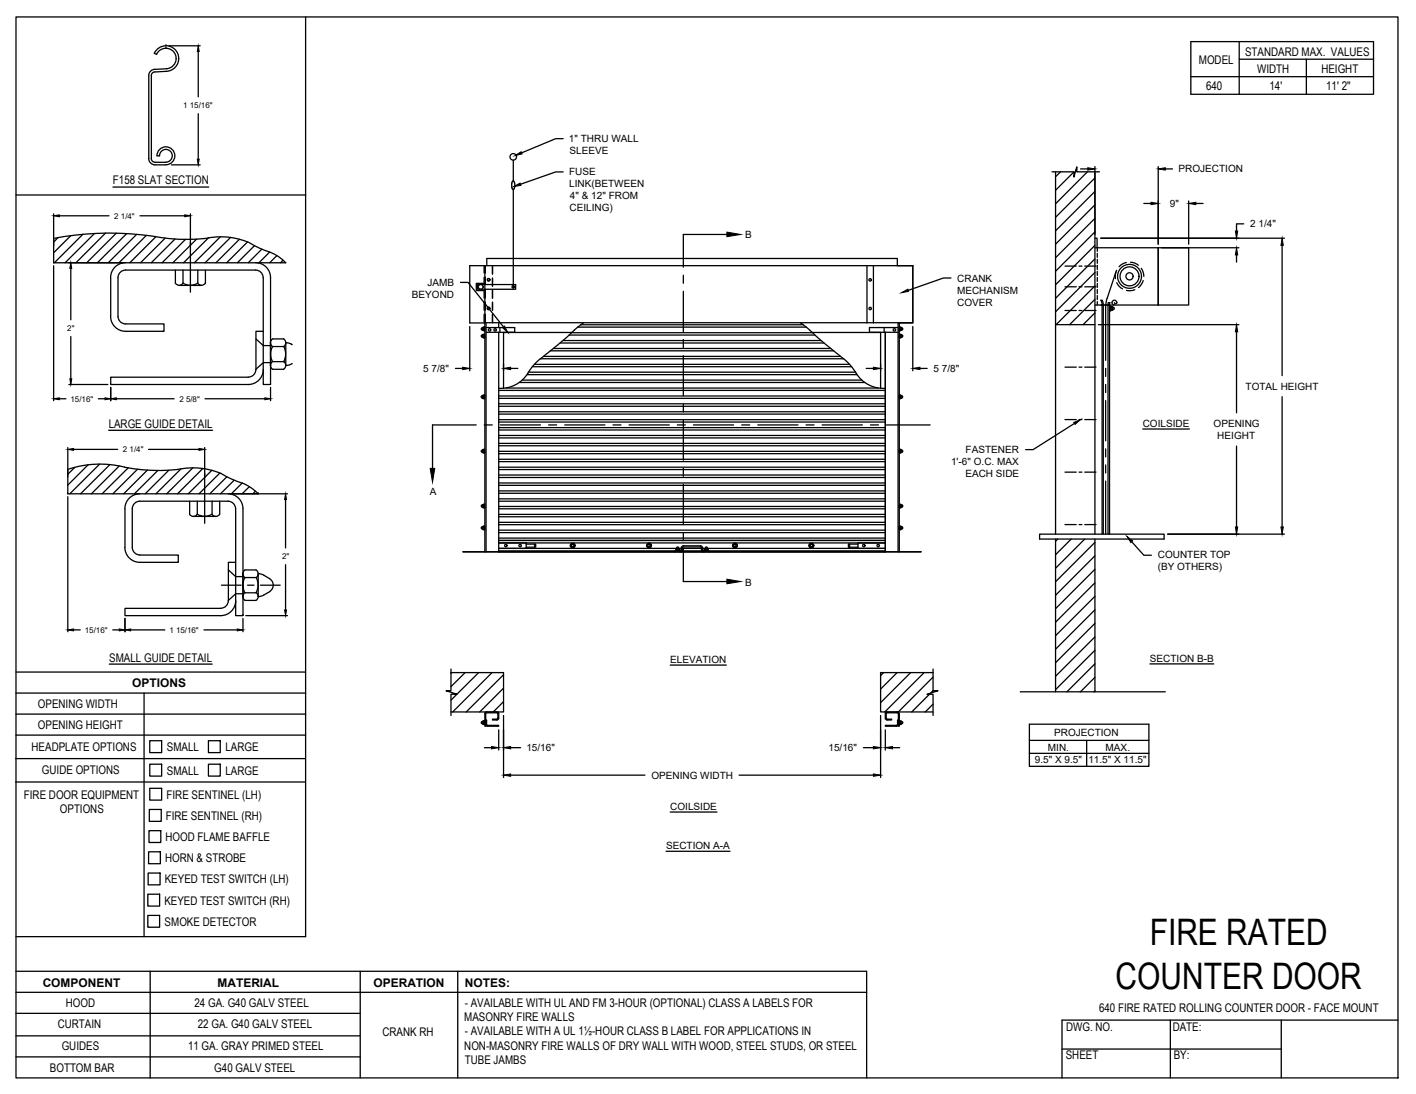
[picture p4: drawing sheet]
<svg xmlns="http://www.w3.org/2000/svg" width="279mm" height="216mm" viewBox="0 0 279 216" stroke-linecap="round" stroke-linejoin="round" font-family="sans-serif">
<!-- layer: ANNOTATIONS -->
<g fill="none" stroke="#000" stroke-width=".25">
<path d="M33.3 9h6.2M39.1 10.2v8.9M33.8 32.5h5.7M39.1 22.4v9M111.1 27.4h-1.5l-6.7 2.8M111.1 33.9h-1.5l-6.9 2.5M213.2 33.3h1.4M216 32.9v13.4M228.5 32.9v15.3M229.9 33.3h1.5M234.5 39.7v8.5M10.6 42.2v6.3"/>
<path d="M10.6 52.4v26.7M11.7 42.6h9.8M13.6 51.9h10.6M14 53v10.1M27.6 42.6h8.8M37.6 42.2v6.3M90.9 55.7h1.5l6.9 8.8M187.6 54.9h-1.4l-7 2.4M217.2 47h36.2M225.7 40.2h1.4M229.2 48.9h15.3M236 40.2h1.4"/>
<path d="M244 50.3v1.4M245.4 44.2h-1.4v1.4M253 48.4v25.7M11.7 78.7h1.3M13.6 75.9h7.7M14 66.4v8.4M19.4 78.7h1.3M21.8 76.5v2.6M23 78.7h11.4M40.4 78.7h11.9M53.4 76.5v2.6M89.9 72.7h1.4"/>
<path d="M92.7 64.4v8.8M99.4 71.8v1.4M100.8 72.7h1.4M170.9 72.7h1.4M173.8 71.8v1.4M180.1 64.4v8.8M181.5 72.7h1.4M216.7 64.1h27.8M244 65.5v16M253 78.3v25.7M13.4 88.3v5.8M13.4 98v26.7"/>
<path d="M14.5 88.7h8.7M29.3 88.7h10M40.4 88.3v5.8M45.6 97.5h11.1M56.3 98.6v9.5M212 83.6l-8.1 5.1h-1.5M225.5 84.7h9.2M244 88v16M56.3 111.4v9M223.3 106.9l2.4 2.7h1.5M230.4 105.4h23M14.5 124.3h1.3"/>
<path d="M22.2 124.3h1.3M24.7 122v2.7M25.8 124.3h6.7M40.2 124.3h6.6M47.9 122v2.7M48.5 121.5h8.2M132.2 131.3h11.1M226.9 131h12.6M95.6 147.6h1.4M98.4 144v4M99.4 141.2v12.2M100.8 147.6h1.9"/>
<path d="M100.8 153h26.5M145.8 153h26.5M170.4 147.6h1.9M173.8 141.2v12.2M174.7 144v4M176.1 147.6h1.4M203.1 142.9h23.6v8.3h-23.6zM203.1 146.1h23.6M203.1 148.7h23.6M214.4 146.1v5.1M131.4 168h12.6M132.2 160.3h9.3"/>
</g>
<g fill="#000" stroke="#000" stroke-width=".2">
<path d="M39.1 9l.2 1.2h-.4zM38.9 31.4h.4l-.2 1.1zM101.4 36.8l1.2-.7 .2 .5zM101.6 30.7l1.2-.7 .2 .4zM214.6 33.1l1.4 .2-1.4 .3zM227.1 39.9l1.4 .3-1.4 .2zM228.5 33.3l1.4-.2v.5zM234.5 40.2l1.5-.3v.5zM10.6 42.6l1.1-.2v.4zM14 51.9l.2 1.1h-.4zM36.4 42.4l1.2 .2-1.2 .2zM177.9 57.8l1.2-.7 .2 .4z"/>
<path d="M244 48.9l.2 1.4h-.4zM243.8 45.6h.4l-.2 1.4zM253 47l.2 1.4h-.4zM10.6 78.7l1.1-.2v.4zM13.8 74.8h.4l-.2 1.1zM20.7 78.5l1.1 .2-1.1 .2zM21.8 78.7l1.2-.2v.4zM52.3 78.5l1.1 .2-1.1 .2zM91.3 72.5l1.4 .2-1.4 .2zM99.1 64.6l.4-.3 .7 1.3zM99.4 72.7l1.4-.2v.4zM172.3 72.5l1.5 .2-1.5 .2z"/>
<path d="M180.1 72.7l1.4-.2v.4zM244 64.1l.2 1.4h-.4zM13.4 88.7l1.1-.2v.4zM39.3 88.5l1.1 .2-1.1 .2zM56.3 97.5l.2 1.1h-.3zM211.9 83.4l1.3-.6-1.1 1zM222.4 105.9l1.1 .8-.4 .4zM243.8 104h.4l-.2 1.4zM252.8 104h.4l-.2 1.4zM13.4 124.3l1.1-.2v.4zM23.5 124.1l1.2 .2-1.2 .2zM24.7 124.3l1.1-.2v.4z"/>
<path d="M46.8 124.1l1.1 .2-1.1 .2zM56.2 120.4h.3l-.2 1.1zM97 147.3l1.4 .3-1.4 .2zM99.4 147.6l1.4-.3v.5zM99.4 153l1.4-.3v.5zM172.3 147.3l1.5 .3-1.5 .2zM172.3 152.7l1.5 .3-1.5 .2zM174.7 147.6l1.4-.3v.5z"/>
</g>
<!-- layer: CRANK - RH -->
<g fill="none" stroke="#000" stroke-width=".25">
<path d="M101.2 35.7l-.2 .8 .2 .9M101.2 37.4h.2M101.3 35.7h-.1M101.3 35.7h.1M101.3 31.6v4.1M101.3 37.4v19.5M101.4 35.7l.1 .5M101.5 36.9l-.1 .5M101.6 36.2v.7M207.6 33.9h4.3v1l.6-2v1h4.4M208.3 33.9v71.5M209.3 33.9l-1 1"/>
<path d="M211.9 33.9l-3.6 3.6M212.5 33.3l-.2 .2M214.6 33.9l-6.3 6.3M216 33.9v71.5M216 35.1l-7.7 7.8M216 37.8l-7.7 7.8M94.2 56.2h7.5v.9h-7.5zM95.5 55.9h-1.5v1.4h1.5M95.5 52.4v1.5M95.5 54.7v1.5M95.5 57.1v1.7M95.5 59.6v1.6"/>
<path d="M95.7 52.4v56.5M95.8 52.4v1.5M95.8 54.7v1.5M95.8 57.1v1.7M95.8 59.6v1.6M96.1 52.4v-1.4h81v1.4M97.2 52.4v1.7M97.2 54.9v1.6M97.2 57.3v1.5M97.2 59.6v1.6M171.1 52.4v11.3M172.3 52.4v11.3"/>
<path d="M180.1 52.4v11.3h-2.8M180.1 52.4v11.3h-84.4M180.1 52.4h-87.4v11.3h2.8v-1.7M210.1 56.6h2.3M210.1 52.5h2.3M212.9 56.6h.6M212.9 52.5h.6M214 56.6h2.3M214 52.5h2.3M216 48.9h12.5v11.3M216 47h.5v1.9M216 40.4l-7.7 7.8"/>
<path d="M216 43.1l-7.7 7.8M216 45.8l-7.7 7.7M216 48.4l-7.7 7.8M216 51.1l-7.7 7.8M216 53.8l-7.7 7.7M216 56.4l-7.6 7.7M216 59.1l-4.9 5M216.5 48.9v.7M216.5 50v.8M216.5 51.2v.8M216.5 52.4v.8M216.5 53.6v.8"/>
<path d="M216.5 54.8v.7M216.5 55.9v.8M216.5 57.1v.8M216.5 58.3v.8M216.5 59.5v.7M219.9 59.7l.2 .3 .3-.3M220.2 53.7l-2 6.2v11.2M220.3 53.3l-.2 .5v1.2M220.3 55.8l.5 .7 .7 .5M220.4 59.7a.48 .48 0 0 0-.5-.5 .48 .48 0 0 0-.5 .5 .48 .48 0 0 0 .5 .5M222.3 51.8l-.7 .2-.8 .6M223.1 51.8l.8 .1 .7 .4"/>
<path d="M223.9 57.2l-.9 .2-.7-.1M225.2 53l.3 .6 .2 .9M225.6 55.4l-.3 .5-.7 .8M228.5 48.9h6v11.3h-6zM95 78.2v.3M95 78.2l.3-.1v.5M95 78.5l.2 .1M95.1 66.5l.1 .1M95.2 66.1l.1-.1v.6M95.2 64.7l.1-.1v.6M95.2 66.5l.1 .1M95.2 65.1l.1 .1"/>
<path d="M95.2 78.6h.1M95.2 66.1l-.2 .1v.3M95.2 64.7l-.2 .2 .2 .3M95.3 78.2v.3M95.4 78l-.1 .1M95.4 78h.2v.1M95.4 78.1h.2M95.4 66.7h.2M95.4 66.5h.2M95.4 65.1h.2M95.4 78.5h.2M95.4 66.1v.4"/>
<path d="M95.4 64.7v.4M95.4 66.5v.2M95.4 65.1v.1l.2 .1M95.4 66.1l-.1-.1h.3v.5M95.4 64.5v.2M95.4 64.6h.2v.5M95.4 66.1h.2M95.4 64.7h.2M95.6 78.5v.2h-.3v-.2M95.6 78.2v.3M95.6 66.5v.2M95.6 65.1v.2"/>
<path d="M95.8 62v1.7M95.9 64.6h5.7v1h-5.7M95.9 63.7v45.2M97.2 62v1.7M98.4 63.7v.9M98.4 65.6v43.3M98.4 78.6h76.3M98.4 78.1h76.3M98.4 79.7h76.3M98.4 77h76.3M98.6 64.6v1M99.9 76.6h73.3"/>
<path d="M102.5 75.5h68.1M103.1 75h66.9M104 73.9h65.1M104.3 73.4h64.5M105.1 72.4h62.9M105.5 71.9h62.1M107.2 70.3h58.7M108.6 69.2h55.9M109.2 68.8h54.7M110.5 67.7h52.1M111.1 67.2h50.9M112.3 66.1h48.5"/>
<path d="M112.8 65.7h47.5M112.9 65.6h-13.5v11M114 64.6h45.1M114.6 64.1h43.9M115.1 63.7l-1.4 1.2a65.6 65.6 0 0 1-7 5.9M157.9 63.7l8.5 7.1M160.2 65.6h13.6v11M166.4 70.8l1.8 1.7a7.3 7.3 0 0 0 4.9 4l1.6 .1M166.5 70.8h-59.8l-1.8 1.7a7.2 7.2 0 0 1-4.9 4l-1.6 .1M174.5 64.6v1M174.7 65.6v43.3M177.2 63.7v45.2"/>
<path d="M177.2 64.6h-5.6v1h5.6M177.4 63.7v45.2M177.5 78h.2M177.5 78v.1l.2 .1 .1 .1-.1 .2h-.3v.1l.3 .1v-.2M177.5 78.2v.3M177.5 64.7v.4M177.5 66.1v.4M177.5 65.1v.2h.2v-.2M177.5 66.5v.2h.2M177.5 66.1v-.1h.2v.1M177.5 66.1h.2M177.5 66.5h.2"/>
<path d="M177.5 64.7h.2M177.5 65.1h.2M177.7 78v.1M177.7 64.6h-.2v.1M177.7 64.5v.2M177.7 66.5v.2M177.7 64.7v.4M177.7 66.1v.4M177.9 78.6h-.1M177.9 65.1l-.1 .1M177.9 66.5l-.1 .1M177.9 78.1h-.1v.5"/>
<path d="M177.9 64.7l-.1-.1v.6M177.9 66.1l-.1-.1v.6M177.9 78.1l.2 .2-.2 .3M177.9 64.7l.2 .1M177.9 66.1l.2 .1M178.1 64.8v.3M178.1 66.1v.4M178.1 65.1l-.2 .1M178.1 66.5l-.2 .1M208.3 64.1h7.7M210.1 72.5h2.3M210.1 61.3h2.3"/>
<path d="M212.9 72.5h.6M212.9 61.3h.6M214 72.5h2.3M214 61.3h2.3M216 60.2h12.5M216 61.7l-2.3 2.4M217.7 60.2v-.3a.61 .61 0 0 0-.5-.7l.3 1v45.2M217.7 60.2h1.2v45.2M217.7 60.2v45.2M218.2 72.7v1.6M218.2 75.9v1.6M218.2 79.1v7.9"/>
<path d="M218.9 60.2l.1-.5h-.3l-.1 45.7M218.9 60.4h.3v.9h-.3M219.2 61v.2M219.2 60.7h.3M219.4 60.5l.1 .5M219.4 61l.1 .2h-.3M219.5 60.5h-.3v.4v.1h.3M219.6 61.1h-.1M219.8 60.7v.3M219.8 60.7l-.3-.1v.6M219.8 61l-.2 .1M95.2 99.6h.1v.5h-.1"/>
<path d="M95.2 88.8h.1v.5M95.2 89.3h.1M95.2 99.7l-.2 .1v.2M95.2 88.8l-.2 .2 .2 .3M95.3 88.7h.3v.5h-.2zM95.4 99.7v.3M95.4 89.2v.2h.2M95.4 99.5v.2M95.4 99.5h.2M95.4 99.7h.2M95.4 88.9h.2M95.6 99.5v.5"/>
<path d="M95.6 89.2v.2M98.4 82.8h76.3M98.4 92.7h76.3M98.4 92.2h76.3M98.4 95.8h76.3M98.4 95.3h76.3M98.4 93.7h76.3M98.4 94.2h76.3M98.4 98.9h76.3M98.4 98.4h76.3M98.4 96.9h76.3M98.4 97.3h76.3"/>
<path d="M98.4 99.9h76.3M98.4 89.5h76.3M98.4 89.1h76.3M98.4 90.6h76.3M98.4 91.1h76.3M98.4 86.4h76.3M98.4 85.9h76.3M98.4 87.5h76.3M98.4 88h76.3M98.4 83.3h76.3M98.4 84.4h76.3M98.4 84.9h76.3"/>
<path d="M98.4 81.7h76.3M98.4 81.3h76.3M98.4 80.2h76.3M177.5 88.9v.3h.2v-.3M177.5 99.7v.3M177.5 89.2v.2h.2v-.2M177.5 88.8v-.1h.2v.1M177.5 99.5h.2M177.5 99.7h.2M177.5 88.9h.2M177.5 99.5v.2M177.7 99.5v.2"/>
<path d="M177.7 99.7v.3M177.9 89.3h-.1M177.9 88.8h-.1v.5M177.9 99.6h-.1v.6l.1-.1M177.9 88.8l.2 .1M177.9 99.7h.2M178.1 88.9v.3M178.1 99.7v.3M178.1 89.2l-.2 .1M210.1 93.2h2.3M210.1 82.8h2.3M212.9 93.2h.6"/>
<path d="M212.9 82.8h.6M214 93.2h2.3M214 82.8h2.3M218.2 88.6v1.6M218.2 91.8v1.5M218.2 94.9v10.5M91.3 108.9h90.5M95.1 100l.1 .1M95.2 104.4h.1M95.2 104l-.2 .2 .2 .2M95.3 103.9h-.1M95.3 103.9v.6"/>
<path d="M95.4 100.2h.2M95.4 100.1h.2M95.4 104.3l-.1-.4 .3-.1v.7M95.4 100v.2M95.4 104h.2M95.6 104.4h-.3l.3 .1M95.6 100v.2M98.4 103.5h76.3M98.4 103.1h76.3M98.4 102h76.3M98.4 101.5h76.3M98.4 100.4h76.3"/>
<path d="M98.4 108.7h76.3M98.4 107.1h76.3M98.4 108.2h35.1M98.4 106.7h76.3M98.4 105.1h76.3M98.4 104.6h76.3M98.4 106.2h76.3M103.8 107.4h1.9v.6h-1.9M103.8 107.1v1.1M105.5 107.4v.6M112.8 107.3h.4l.3 .4-.3 .4h-.4l-.3-.4zM127.8 107.3h.5l.2 .4-.2 .4h-.5l-.2-.4z"/>
<path d="M133.5 108.3h.5M133.5 108.4h-.1v.2M133.5 108.4v.2M133.5 108.6h-.1M133.5 108.4h.4M133.5 108.6h.4M133.9 108.4h.2v.2h-.2M133.9 108.4v.2M134 108.2v.1M134 108.2l-.3-.2-.2 .3M134 108.2h.4M134.7 108.2a.54 .54 0 0 1-.5 .7"/>
<path d="M134.7 108.2h3.7M134.9 107.7a.53 .53 0 0 0-.5 .7l-.2 .3h-1v.2M134.9 107.9l-.3 .3M134.9 108h3.3M134.9 107.7h3.3M138.2 107.7a.68 .68 0 0 1 .5 .9l.2 .1M138.2 107.9l.2 .3a.52 .52 0 0 0 .5 .7M138.7 108.2h.4M138.9 108.7h.9v.2M139.1 108.3h.5M139.2 108.4h-.2v.2h.2M139.2 108.6h.3"/>
<path d="M139.2 108l-.1 .3M139.5 108h-.3M139.5 108l.1 .3M139.5 108.4h.2v.2h-.2M139.5 108.4h-.3v.2M139.6 108.4v.2M139.6 108.2h35.1M144.8 107.3h.5l.2 .4-.2 .4h-.5l-.3-.4zM159.9 107.3h.4l.3 .4-.3 .4h-.4l-.3-.4zM167.6 107.4v.6M169.3 107.1v1.1M169.3 107.4h-1.9v.6h1.9"/>
<path d="M177.5 100v.2h.2M177.5 104h.2M177.5 100.1h.2M177.7 100v.2M177.7 104.3l.1-.4-.3-.1-.1 .7h.4l-.1-.1h-.2M177.8 103.9h.1M177.8 103.9v.6M177.9 104.4h-.1M177.9 104h.2M178.1 104v.3M178.1 100l-.2 .1M178.1 104.4h-.2"/>
<path d="M205.1 105.4h24.6v1h-24.6zM208.3 106.4v30.1M208.7 106.4l-.4 .4M210.1 103.5h2.3M211.4 106.4l-3.1 3.1M212.9 103.5h.6M214 106.4l-5.7 5.7M214 103.5h2.3M216 106.4v30.1M216 107l-7.7 7.8M216 109.7l-7.7 7.8M216 112.4l-7.7 7.7"/>
<path d="M216 115l-7.7 7.8M216 117.7l-7.7 7.8M88.2 136.3v.1M89 132.7h10.4v7.8h-10.4M89 132v4.3h-1l2.2 .7h-1.2v4.2M89.1 132.7l-.1 .2M91.8 132.7l-2.8 2.8M94.4 132.7l-5.4 5.5M97.1 132.7l-7.8 7.8M99.4 133.2l-7.4 7.3M99.4 135.8l-4.7 4.7M99.4 138.5l-2.1 2"/>
<path d="M174.3 132.7l-.5 .6M177 132.7l-3.2 3.3M179.7 132.7l-5.9 6M182.4 132.7l-7.8 7.8M183.4 137l-3.5 3.5M184.1 132.7h-10.3v7.8h10.3M184.1 136.3h1l-2.2 .7h1.2v4.2M184.1 133.6l-6.9 6.9M184.1 132v4.3M184.1 136.3l-.5 .5M184.1 139l-1.5 1.5M201.3 136.5h28.6"/>
<path d="M216 120.4l-7.7 7.7M216 123l-7.7 7.8M216 125.7l-7.7 7.8M216 128.3l-7.7 7.8M216 131l-5.5 5.5M216 133.7l-2.8 2.8M216 136.3l-.2 .2M95.2 142.4l.1-.1v.6M95.2 142.8l.1 .1M95.2 142.4l-.2 .2 .2 .3M95.4 143h.2M95.4 142.8h.2"/>
<path d="M95.4 142.4v.4M95.4 142.8v.2M95.6 142.8v.2M95.6 142.5l-.2-.1-.1-.1h.3v.5M95.7 142.8l.3 .2v-.9h-.2v.9M95.7 142.3v.6M95.8 143l.4 .3h2.2v-.1h-2.2l-.2-.2M95.8 140.8v2.5h-.1v-2.5l.1-.3h2.4l.2 .3v1M96 140.7l-.2 .1M96 142.3l-.3 .1M96 140.7h2.1M98.1 140.7l.1 .1v1"/>
<path d="M98.2 141.7l-.1 .2h-.9v.2h.9l.3-.4M174.7 141.7l.3 .4M174.9 141.7l.1 .2M175 140.7l-.1 .1v1M175 140.5l-.3 .2v1.1M175 141.9h.9v.2h-.9M175 140.5h2.1l.3 .2v2.6h-.1v-2.5M175 140.7h2.1M177.1 140.7l.1 .1M177.1 143l-.2 .2h-2.2v.1h2.2l.3-.3M177.1 142.3l.3 .1M177.4 142.8l-.3 .2v-.9h.2v.9"/>
<path d="M177.4 142.3v.6M177.5 142.8v.2h.2M177.5 142.5l.2-.1 .1-.1h-.3v.5M177.5 142.8h.2M177.7 142.8v.2M177.7 142.4v.4M177.9 142.8l-.1 .1M177.9 142.4l-.1-.1v.6M177.9 142.4l.2 .1M178.1 142.5v.3M178.1 142.8l-.2 .1"/>
<circle cx="101.3" cy="31" r=".65"/>
<circle cx="94.9" cy="56.6" r=".48"/>
<circle cx="96.4" cy="55.2" r=".24"/>
<circle cx="101.3" cy="56.6" r=".24"/>
<circle cx="171.7" cy="55.2" r=".24"/>
<circle cx="222.9" cy="54.5" r="1.87"/>
<circle cx="222.9" cy="54.5" r="2.36"/>
<circle cx="222.9" cy="54.5" r=".71"/>
<circle cx="96.4" cy="60.9" r=".24"/>
<circle cx="96.6" cy="65.1" r=".24"/>
<circle cx="97.7" cy="65.1" r=".24"/>
<circle cx="171.7" cy="60.9" r=".24"/>
<circle cx="176.5" cy="65.1" r=".24"/>
<circle cx="99.8" cy="107.7" r=".24"/>
<circle cx="102.6" cy="107.7" r=".24"/>
<circle cx="113" cy="107.7" r=".48"/>
<circle cx="113" cy="107.7" r=".24"/>
<circle cx="128.1" cy="107.7" r=".48"/>
<circle cx="128.1" cy="107.7" r=".24"/>
<circle cx="145" cy="107.7" r=".48"/>
<circle cx="145" cy="107.7" r=".24"/>
<circle cx="160.1" cy="107.7" r=".48"/>
<circle cx="160.1" cy="107.7" r=".24"/>
<circle cx="170.4" cy="107.7" r=".24"/>
<circle cx="173.3" cy="107.7" r=".24"/>
</g>
<path d="M219.2 61.3h.1" fill="none" stroke="#000" stroke-width=".2"/>
<!-- layer: SECTION CUTS -->
<g fill="none" stroke="#000" stroke-width=".25">
<path d="M134.8 54.3v1.6M134.8 57.5v7.9M143.4 46.3h-8.6v6.4M134.8 67v1.6M134.8 70.2v7.9M134.8 79.7v1.6M94 83.9h-8.7v8.5M95.5 83.9h1.6M98.7 83.9h8M108.2 83.9h1.6M111.4 83.9h8M120.9 83.9h1.6"/>
<path d="M124.1 83.9h8M133.6 83.9h1.6M134.8 82.9v7.9M134.8 92.4v1.6M134.8 95.6v7.9M136.8 83.9h8M146.3 83.9h1.6M149.5 83.9h8M159 83.9h1.6M162.2 83.9h8M171.7 83.9h1.6M174.9 83.9h8.6"/>
<path d="M134.8 105.1v1.6M134.8 108.3v6.5h8.6"/>
</g>
<path d="M143.4 45.8l2.7 .5-2.7 .4zM84.9 92.4h.9l-.5 2.7zM143.4 114.3l2.7 .5-2.7 .4z" fill="#000" stroke="#000" stroke-width=".2"/>
<!-- layer: DETAILS -->
<g fill="none" stroke="#000" stroke-width=".25">
<path d="M30.5 13.7a1.23 1.23 0 0 0-1.1 1.2l-.1 16.4a1.26 1.26 0 0 0 1.3 1.2h2.1M30.6 14.2a.75 .75 0 0 0-.8 .7l.1 16.4a.72 .72 0 0 0 .7 .7h2.1a1.26 1.26 0 0 0 1.3-1.2 1.26 1.26 0 0 0-1.3-1.3 1.26 1.26 0 0 0-1.2 1.2l-.5 .1a1.76 1.76 0 0 1 1.8-1.8 1.76 1.76 0 0 1 1.7 1.8 1.76 1.76 0 0 1-1.8 1.7M32.7 9.5a2.02 2.02 0 0 1 2.1 2 2.02 2.02 0 0 1-2 2.1l-2.3 .1M32.7 9a2.53 2.53 0 0 1 2.6 2.5 2.53 2.53 0 0 1-2.4 2.6l-2.3 .1M32.7 9a2.53 2.53 0 0 0-2.3 1.5l.5 .2a2.02 2.02 0 0 1 1.8-1.2M32.7 9h.1M32.7 9.5h.1M10.6 47.1a61.2 61.2 0 0 1 22.9 0 34.7 34.7 0 0 0 9.2-.3 14 14 0 0 1 8.4 2.1l1.1 .5a9 9 0 0 1 4.2 2.5h-45.8zM11.5 46.9l-.9 .9M14 46.5l-3.4 3.4M16.4 46.2l-5.7 5.7M18.6 46.1l-5.8 5.8"/>
<path d="M20.8 46l-5.8 5.9M21.8 54.8v7.6M22.9 46l-5.8 5.9M24.8 51.8a2.95 2.95 0 0 0-3 3M25 46.1l-5.8 5.8M27 46.2l-5.6 5.7M28.9 46.4l-5.4 5.5M30.7 46.7l-5.1 5.2M32.6 47l-4.9 4.9M34.5 47.2l-4.7 4.7M34.6 53.3v2.6a.88 .88 0 0 0 1.5 0M35.4 56.3h4.4"/>
<path d="M36.1 55.9a2.7 2.7 0 0 0 2.9 0M36.1 53.3v2.6M36.6 47.2l-4.6 4.7M37.6 47.8v9.9M38.8 47.2l-4.7 4.7M39 55.9a.88 .88 0 0 0 1.5 0M39 53.3v2.6M40.5 53.3v2.6M41.1 46.9l-4.9 5M43.5 46.7l-5.1 5.2M45.5 46.9l-5 5M47.2 47.2l-4.6 4.7"/>
<path d="M48.8 47.8l-4.1 4.1M50.2 48.5l-3.4 3.4M50.4 51.8a2.95 2.95 0 0 1 3 3v21.1h-1.5v-21.1a1.54 1.54 0 0 0-1.5-1.5M50.4 53.3h-25.6a1.49 1.49 0 0 0-1.5 1.5v7.6a1.49 1.49 0 0 0 1.5 1.5h7.6v1.5h-7.6a2.95 2.95 0 0 1-3-3M51.7 49.2l-2.7 2.7M53.2 49.7l-2.1 2.2M54.6 50.4l-1.4 1.5M55.9 51.4l-.5 .5M50.5 72.9a1.49 1.49 0 0 1-1.5 1.5h-27.2v1.5h27.2a2.95 2.95 0 0 0 2.9-3M50.5 66.9l1.4 1.3h1.5M51.9 65.4h-1.4v7.5M53.4 71.6h-1.5l-1.4 1.3"/>
<path d="M53.4 67.6v4.6M53.8 71.4a.9 .9 0 0 0 0 1.5h2.2M53.8 68.4l-.4 1.3v.8l.4 .9M53.8 68.4h2.2M53.8 71.4h2.2M56 66.9a.9 .9 0 0 1 0 1.5M56 66.9h-2.2a.9 .9 0 0 0 0 1.5M56 68.4a3.1 3.1 0 0 1 0 3M56 71.4a.9 .9 0 0 1 0 1.5M57.7 68l-.5-.2-.8-.2v4.5l.8-.1 .5-.3M14.8 92.2l-1.4 1.4M17.4 91.7l-4 4"/>
<path d="M19.6 91.6l-5.8 5.9M21.7 91.7l-5.8 5.8M23.5 92l-5.5 5.5M25.3 92.3l-5.1 5.2M27.1 92.6l-4.8 4.9M27.6 98.9a1.49 1.49 0 0 0-1.5 1.5M27.6 97.5a2.95 2.95 0 0 0-3 2.9M27.6 98.9h17.4a1.49 1.49 0 0 1 1.5 1.5M29.1 92.8l-4.7 4.7M31.1 92.9l-4.6 4.6M33.3 92.8l-4.6 4.7M35.1 92.6a14.1 14.1 0 0 1 10.6 1.9l3.2 1.4 2 1.5"/>
<path d="M35.1 92.6a36.3 36.3 0 0 1-12.6-.8 19.8 19.8 0 0 0-9.1 .8v4.9h37.5M35.7 92.5l-4.9 5M37.4 98.9v2.6M38 92.3l-5.1 5.2M38.9 98.9v2.6M40 92.5l-5 5M40.4 93.4v9.9M41.8 92.8l-4.7 4.7M41.8 98.9v2.6M43.3 98.9v2.6M43.4 93.3l-4.1 4.2M44.8 94.1l-3.4 3.4"/>
<path d="M45 97.5a2.95 2.95 0 0 1 2.9 2.9M46.2 94.8l-2.7 2.7M47.8 95.3l-2.1 2.2M49.2 96.1l-1.4 1.4M50.4 96.9l-.5 .6M50.9 97.5h.1M24.6 108a2.95 2.95 0 0 0 3 3M24.7 100.4v7.6M26.1 100.4v7.6a1.49 1.49 0 0 0 1.5 1.5M27.6 109.5h7.6v1.5h-7.6M38.2 101.9h4.4M38.9 101.5a.88 .88 0 0 1-1.5 0"/>
<path d="M38.9 101.5a2.7 2.7 0 0 0 2.9 0M41.8 101.5a.88 .88 0 0 0 1.5 0M43.7 115.5h3.9M45 118.5a1.49 1.49 0 0 1-1.4 1.5M45.1 112.5l1.4 1.3h1.4M46.5 118.5a2.95 2.95 0 0 1-2.9 3h-18.9v-1.4h18.9M46.5 100.4v21.1h1.4v-21.1M46.5 111h-1.4v7.6M47.9 117.2h-1.4l-1.4 1.3M47.9 113.2v4.6M48.1 112.7l.3-.2h2.1a.88 .88 0 0 1 .1 1.5h-2.3a.9 .9 0 0 1-.2-1.3zM48.3 114a3 3 0 0 0 0 3 .9 .9 0 0 0 .1 1.5h2.1a.9 .9 0 0 0 .1-1.5"/>
<path d="M48.3 117h2.2M48.9 115.5h1.2M50.5 114a3.1 3.1 0 0 1 0 3M50.9 113.2l.9 .2a3.5 3.5 0 0 1 2.1 1.7 1.49 1.49 0 0 1-.7 1.7l-1.4 .8-.9 .1M50.9 113.2v4.5M51.4 115.5h3.9"/>
</g>
<path d="M10.6 51.9h.1M53.4 75.9h.1M13.4 97.5h.1M47.9 121.5h.1" fill="none" stroke="#000" stroke-width=".2"/>
<!-- layer: TITLE BLOCK -->
<g fill="none" stroke="#000" stroke-width=".25">
<path d="M3.2 3.3h272.6v209.4h-272.6zM60.3 3.3v181.5h-57.1M235 8.2h36v10.4h-36zM235 15.1h36M244.5 11.7h26.5M244.5 8.2v10.4M3.2 38.5h57.1M22.3 36.9h18.9M21.4 84.9h20.6M3.2 136.8h57.1M3.2 132.6h57.1M21.6 131.1h20.3"/>
<path d="M28.4 136.8v48M3.1 149.7h57.1M3.1 154.3h57.1M3.2 140.9h57.1M3.2 145.1h57.1M29.5 159.7h2.3v2.4h-2.3zM29.5 146.2h2.4v2.3h-2.4zM29.5 155.6h2.4v2.3h-2.4zM29.5 150.8h2.4v2.4h-2.4zM41.1 146.2h2.4v2.3h-2.4zM41.1 150.8h2.4v2.4h-2.4zM29.2 176.5h2.3v2.3h-2.3z"/>
<path d="M29.2 172.3h2.4v2.3h-2.4zM29.3 168.1h2.3v2.4h-2.3zM29.4 163.9h2.3v2.4h-2.3zM3.2 200h67.9M3.2 195.8h167.8M3.2 191.7h167.8v21M29.2 180.7h2.3v2.3h-2.3zM29.6 191.7v21M71.1 191.7v21M90.3 191.7v21M3.2 208.6h67.9M3.2 204.4h67.9"/>
<path d="M209.6 207h43.2M230.9 201.3v11.4M252.8 201.3v11.4M275.8 201.3h-66.2v11.4"/>
</g>
<!-- layer: 0 -->
<path d="M257.8 11.7v6.9" fill="none" stroke="#000" stroke-width=".25"/>
<g font-size="7.2">
<text x="226.9" y="186.5">FIRE RATED</text>
<text x="220.1" y="195.2">COUNTER DOOR</text>
</g>
<g font-size="2.4">
<text x="245.7" y="11.1">STANDARD MAX. VALUES</text>
<text x="236.6" y="12.7">MODEL</text>
<text x="238" y="17.8">640</text>
<text x="248.1" y="14.4">WIDTH</text>
<text x="250.5" y="17.8">14'</text>
<text x="260.7" y="14.4">HEIGHT</text>
<text x="261.7" y="17.8">11' 2&quot;</text>
<text x="22.3" y="36.4">F158 SLAT SECTION</text>
<text x="21.4" y="84.4">LARGE GUIDE DETAIL</text>
<text x="21.6" y="130.6">SMALL GUIDE DETAIL</text>
<text x="26.1" y="135.5">OPTIONS</text>
<text x="7.5" y="139.7">OPENING WIDTH</text>
<text x="7.5" y="143.9">OPENING HEIGHT</text>
<text x="6.2" y="148.2">HEADPLATE OPTIONS</text>
<text x="32.9" y="148.3">SMALL</text>
<text x="44.5" y="148.3">LARGE</text>
<text x="8.3" y="152.8">GUIDE OPTIONS</text>
<text x="32.9" y="152.9">SMALL</text>
<text x="44.5" y="152.9">LARGE</text>
<text x="4.7" y="157.6">FIRE DOOR EQUIPMENT</text>
<text x="11.8" y="160.4">OPTIONS</text>
<text x="32.7" y="161.8">FIRE SENTINEL (RH)</text>
<text x="32.9" y="157.6">FIRE SENTINEL (LH)</text>
<text x="32.7" y="166">HOOD FLAME BAFFLE</text>
<text x="32.6" y="170.2">HORN &amp; STROBE</text>
<text x="32.4" y="178.5">KEYED TEST SWITCH (RH)</text>
<text x="32.5" y="174.3">KEYED TEST SWITCH (LH)</text>
<text x="32.5" y="182.7">SMOKE DETECTOR</text>
<text x="8.4" y="194.7">COMPONENT</text>
<text x="42.9" y="194.7">MATERIAL</text>
<text x="73.7" y="194.7">OPERATION</text>
<text x="91.7" y="194.7">NOTES:</text>
<text x="11.4" y="202.8">CURTAIN</text>
<text x="13" y="198.8">HOOD</text>
<text x="38.4" y="198.6">24 GA. G40 GALV STEEL</text>
<text x="39" y="202.9">22 GA. G40 GALV STEEL</text>
<text x="91.6" y="201.5">MASONRY FIRE WALLS</text>
<text x="91.7" y="198.6">- AVAILABLE WITH UL AND FM 3-HOUR (OPTIONAL) CLASS A LABELS FOR</text>
<text x="210.4" y="203.6">DWG. NO.</text>
<text x="216.9" y="199.8">640 FIRE RATED ROLLING COUNTER DOOR - FACE MOUNT</text>
<text x="231.4" y="203.4">DATE:</text>
<text x="12.2" y="207.3">GUIDES</text>
<text x="37.1" y="207.2">11 GA. GRAY PRIMED STEEL</text>
<text x="75.5" y="204.5">CRANK RH</text>
<text x="91.6" y="207.2">NON-MASONRY FIRE WALLS OF DRY WALL WITH WOOD, STEEL STUDS, OR STEEL</text>
<text x="91.7" y="204.3">- AVAILABLE WITH A UL 1½-HOUR CLASS B LABEL FOR APPLICATIONS IN</text>
<text x="210.3" y="209.1">SHEET</text>
<text x="231.6" y="209">BY:</text>
<text x="9.8" y="211.5">BOTTOM BAR</text>
<text x="42.3" y="211.6">G40 GALV STEEL</text>
<text x="91.7" y="210">TUBE JAMBS</text>
</g>
<g font-size="2">
<text x="112.3" y="28.1">1&quot; THRU WALL</text>
<text x="112.3" y="34.5">FUSE</text>
<text x="112.4" y="30.4">SLEEVE</text>
<text x="232.6" y="34">PROJECTION</text>
<text x="112.3" y="36.8">LINK(BETWEEN</text>
<text x="112.4" y="41.6">CEILING)</text>
<text x="112.5" y="39.2">4&quot; &amp; 12&quot; FROM</text>
<text x="230.8" y="40.9">9&quot;</text>
<text x="147" y="47.1">B</text>
<text x="246.7" y="44.9">2 1/4&quot;</text>
<text x="81.3" y="58.8">BEYOND</text>
<text x="84.3" y="56.4">JAMB</text>
<text x="188.8" y="58">MECHANISM</text>
<text x="188.9" y="55.6">CRANK</text>
<text x="188.9" y="60.3">COVER</text>
<text x="83.5" y="73.4">5 7/8&quot;</text>
<text x="184.2" y="73.4">5 7/8&quot;</text>
<text x="245.8" y="76.9">TOTAL HEIGHT</text>
<text x="190.5" y="89.5">FASTENER</text>
<text x="225.5" y="84.2">COILSIDE</text>
<text x="239.5" y="84.2">OPENING</text>
<text x="240.2" y="86.6">HEIGHT</text>
<text x="187.7" y="91.8">1'-6&quot; O.C. MAX</text>
<text x="190.5" y="94.2">EACH SIDE</text>
<text x="84.8" y="97.8">A</text>
<text x="228.4" y="112.5">(BY OTHERS)</text>
<text x="228.5" y="110.1">COUNTER TOP</text>
<text x="147" y="115.5">B</text>
<text x="132.2" y="130.8">ELEVATION</text>
<text x="226.9" y="130.6">SECTION B-B</text>
<text x="103.9" y="148.2">15/16&quot;</text>
<text x="163.5" y="148.2">15/16&quot;</text>
<text x="206.8" y="148.1">MIN.</text>
<text x="208" y="145.3">PROJECTION</text>
<text x="218.2" y="148.1">MAX.</text>
<text x="128.5" y="153.6">OPENING WIDTH</text>
<text x="204.2" y="150.5">9.5&quot; X 9.5&quot;</text>
<text x="214.8" y="150.5">11.5&quot; X 11.5&quot;</text>
<text x="132.2" y="159.9">COILSIDE</text>
<text x="131.4" y="167.6">SECTION A-A</text>
</g>
<g font-size="1.6">
<text x="36.2" y="21.3">1 15/16&quot;</text>
<text x="22.5" y="43.1">2 1/4&quot;</text>
<text x="13.3" y="65.3">2&quot;</text>
<text x="13.9" y="79.2">15/16&quot;</text>
<text x="35.4" y="79.2">2 5/8&quot;</text>
<text x="24.3" y="89.2">2 1/4&quot;</text>
<text x="55.6" y="110.4">2&quot;</text>
<text x="16.7" y="124.9">15/16&quot;</text>
<text x="33.4" y="124.9">1 15/16&quot;</text>
</g>
</svg>
